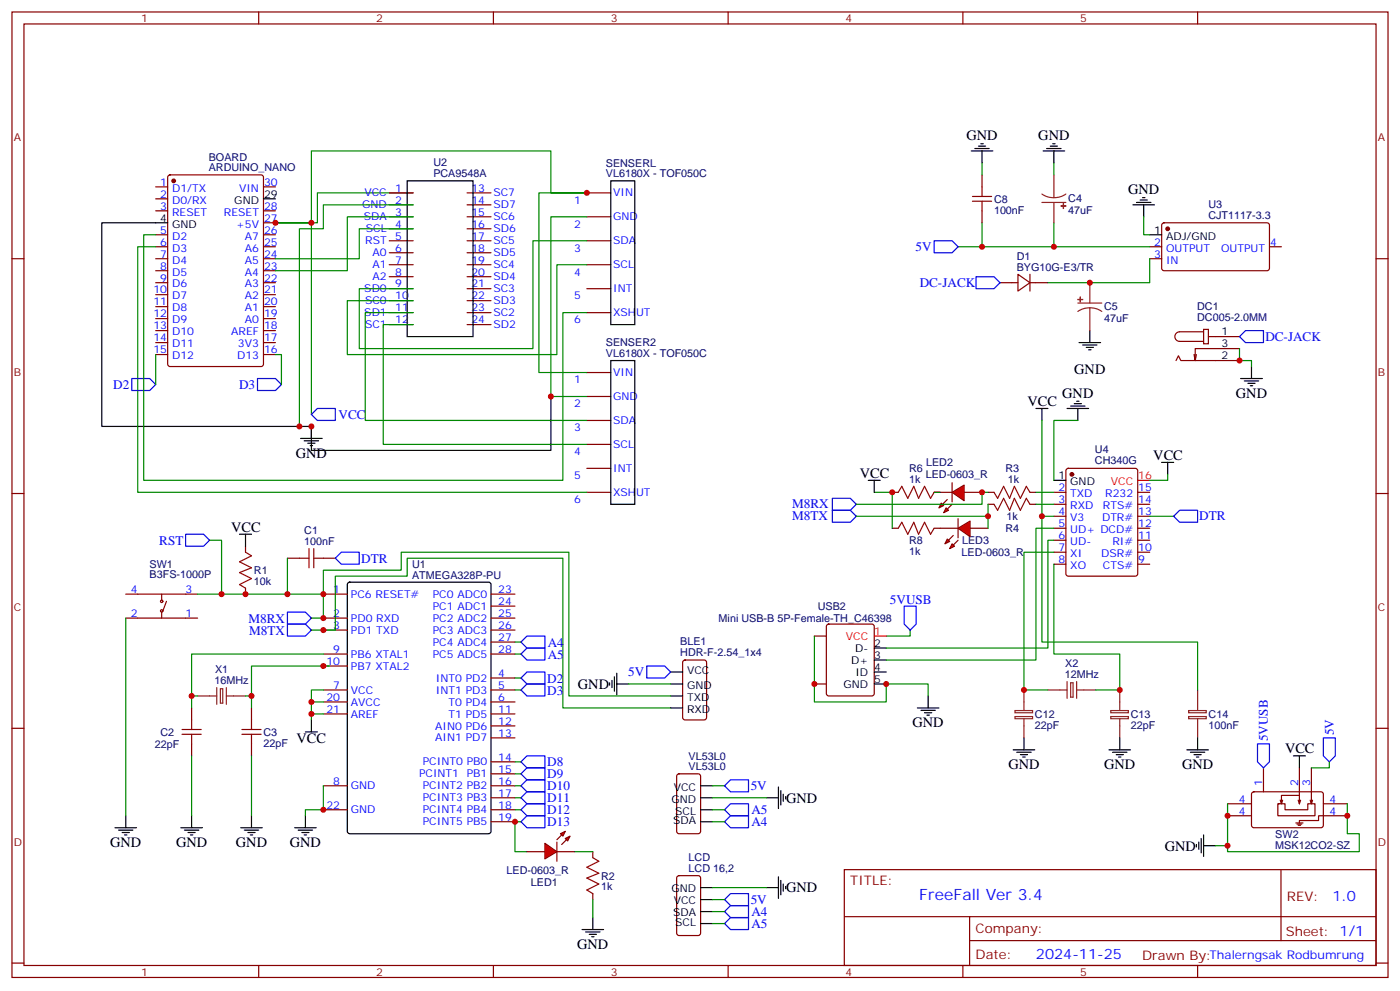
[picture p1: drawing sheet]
<svg xmlns="http://www.w3.org/2000/svg" width="412mm" height="292mm" viewBox="0 0 412 292" stroke-linecap="round" stroke-linejoin="round" font-family="sans-serif">
<g fill="none" stroke="#870000" stroke-width=".35">
<path d="M3.5 3.5h405.4v284.4h-405.4zM7.1 7.1h398.2v277.2h-398.2zM76.2 3.5v3.6M145.3 3.5v3.6M214.5 3.5v3.6M283.6 3.5v3.6M352.8 3.5v3.6M45.9 55h3.5M45.9 58.6h3.5M49.6 51.7l.5-.2h26.8l.7 .4v55.3l-.5 .7-27 .1-.7-.5v-55.3zM77.6 55h3.5M172.9 56.8h7"/>
<path d="M3.5 76.2h3.6M45.9 76.2h3.5M45.9 62.1h3.5M45.9 69.1h3.5M45.9 72.7h3.5M45.9 79.7h3.5M77.6 76.2h3.5M77.6 62.1h3.5M77.6 69.1h3.5M77.6 72.7h3.5M77.6 79.7h3.5M77.6 65.6h3.5"/>
<path d="M172.9 78h7M172.9 70.9h7M172.9 63.9h7M405.3 76.2h3.6M45.9 83.3h3.5M45.9 86.8h3.5M45.9 90.3h3.5M45.9 93.8h3.5M45.9 97.4h3.5M77.6 83.3h3.5M77.6 86.8h3.5M77.6 90.3h3.5"/>
<path d="M77.6 93.8h3.5M77.6 97.4h3.5M172.9 92.1h7M172.9 85h7M45.9 100.9h3.5M45.9 104.4h3.5M77.6 100.9h3.5M77.6 104.4h3.5M172.9 116.8h7M172.9 109.7h7M172.9 137.9h7M172.9 130.9h7"/>
<path d="M172.9 123.8h7M3.5 145.3h3.6M172.9 145h7M405.3 145.3h3.6M95.2 175h7.1M144.6 175h7.1M144.6 178.5h7.1M95.2 182h7.1M95.2 185.6h7.1M95.2 192.6h7.1M95.2 196.1h7.1M144.6 182h7.1"/>
<path d="M144.6 185.6h7.1M144.6 199.7h7.1M144.6 192.6h7.1M144.6 189.1h7.1M3.5 214.5h3.6M56.4 208.5v3.5M56.4 219.1v3.5M74.1 208.5v3.5M74.1 219.1v3.5M95.2 203.2h7.1M95.2 206.7h7.1M95.2 210.3h7.1"/>
<path d="M144.6 203.2h7.1M144.6 206.7h7.1M144.6 210.3h7.1M144.6 213.8h7.1M144.6 217.3h7.1M405.3 214.5h3.6M95.2 231.4h7.1M95.2 238.5h7.1M144.6 231.4h7.1M144.6 224.4h7.1M144.6 227.9h7.1M144.6 234.9h7.1"/>
<path d="M144.6 238.5h7.1M144.6 242h7.1M248.7 256.1h156.6v28.2h-156.6zM377.3 256.1v20.9M248.7 270h156.5M285.6 277h119.6M285.6 270v14.1M3.5 283.6h3.6M76.2 284.3v3.6M145.3 284.3v3.6M214.5 284.3v3.6M283.6 284.3v3.6"/>
<path d="M352.8 284.3v3.6M405.3 283.6h3.6"/>
</g>
<circle cx="51.2" cy="53.3" r=".53" fill="#870000" stroke="#870000" stroke-width=".35"/>
<path d="M77.6 58.6h3.5M179.9 53.3h7.1v42.3h-7.1zM49.4 65.6h-19.4v60h61.7v7h70.6v-15.8M179.9 106.2h7.1v42.3h-7.1zM102.5 171.7l.5-.3h40.9l.7 .5v72.9l-.4 .7h-41.2l-.6-.4-.1-72.9zM90 215.5h3.5M91.7 212v3.5M86.8 243.8h6.3M87.8 244.5h4.3M88.9 245.2h2.1M89.6 245.9h.7M90 240.2v3.6" fill="none" stroke="#000" stroke-width=".35"/>
<g fill="none" stroke="#008700" stroke-width=".35">
<path d="M121.7 56.8h-28.2v8.8h-12.4h10.6v56.5M45.9 72.7h-5.3v72.3h132.3M91.7 185.6h7.1v-15.9h21.1v-5.3h45.9v44.1h31.8M95.2 192.6h-38.8v15.9M97 196.1h-22.9v12.4M151.7 189.1h1.8M151.7 192.6h1.8M151.7 199.7h1.8M56.4 205h1.8M72.3 205h1.8M91.7 206.7v3.6h3.5M91.7 210.3v1.7"/>
<path d="M95.2 203.2h-3.5v3.5h3.5M151.7 203.2h1.8M95.2 231.4v7.1h-5.2v1.7M151.7 224.4h1.8M151.7 227.9h1.8M151.7 231.4h1.8M151.7 234.9h1.8M151.7 238.5h1.8M153.5 242h-1.8v8.8h3.5"/>
</g>
<path d="M84.7 180.3h5.3l1.7 1.7-1.7 1.8h-5.3zM84.7 183.8h5.3l1.7 1.8-1.7 1.7h-5.3zM153.5 199.7l1.7-1.8h5.3v3.5h-5.3zM153.5 192.6l1.7-1.7h5.3v3.5h-5.3zM153.5 189.1l1.7-1.8h5.3v3.6h-5.3zM153.5 203.2l1.7-1.8h5.3v3.6h-5.3zM153.5 238.5l1.7-1.8h5.3v3.5h-5.3zM153.5 234.9l1.7-1.7h5.3v3.5h-5.3zM153.5 231.4l1.7-1.7h5.3v3.5h-5.3zM153.5 227.9l1.7-1.8h5.3v3.6h-5.3zM153.5 224.4l1.7-1.8h5.3v3.5h-5.3zM155.2 240.2h5.3v3.6h-5.3l-1.7-1.8z" fill="none" stroke="#00f" stroke-width=".35"/>
<path d="M53.6 216.3h5.7M53.6 214.8h5.7M56.4 212v2.8M56.4 216.3v2.8M71.3 216.3h5.6M71.3 214.8h5.6M74.1 212v2.8M74.1 216.3v2.8" fill="none" stroke="#a10000" stroke-width=".35"/>
<path d="M58.2 205h5.7M63.9 202.5v4.9M64.9 202.8h.7v4.3h-.7zM66.7 205h5.6M66.7 202.5v4.9" fill="none" stroke="#8c2424" stroke-width=".35"/>
<g fill="#f00" stroke="#870000" stroke-width=".35">
<path d="M160.5 248.4l3.5 2.4-3.5 2.1z"/>
<path d="M164 248v5.6z"/>
</g>
<g fill="#870000" stroke="#870000" stroke-width=".35">
<path d="M165.5 245.9l-1.5 1.4z"/>
<path d="M165.5 248.7l1.4-1.4z"/>
</g>
<g fill="#f00" stroke="#870000" stroke-width=".35">
<path d="M165.1 245.5l1.4-.7-.7 1.4z"/>
<path d="M166.5 246.9l1.4-.7-.7 1.4z"/>
</g>
<g fill="none" stroke="#870000" stroke-width=".35">
<path d="M289.3 51.5v3.5M289.3 62.1v3.5M338.7 72.7h3.5M338.7 76.2h3.5M342.4 65.8l.5-.2 30.6 .1 .4 .6v13l-.7 .4h-30.6l-.4-.7v-12.7zM373.9 72.7h3.6M294.6 83.3h5.3M299.9 80.8l3.5 2.5-3.5 2.4zM303.4 83.3h5.3M303.4 80.8v4.9M314.2 138.1l.5-.2h19.7l.7 .5v30.6l-.4 .6-20 .1-.7-.5v-30.6zM291 145h1.8"/>
<path d="M291 148.5h1.8M303.4 145h1.8M303.4 148.5h1.8M310.4 145h3.6M310.4 148.5h3.6M310.4 152h3.6M310.4 155.6h3.6M310.4 159.1h3.6M335.1 145h3.6M335.1 148.5h3.6M335.1 152h3.6M335.1 155.6h3.6"/>
<path d="M335.1 159.1h3.6M310.4 162.6h3.6M310.4 166.2h3.6M335.1 162.6h3.6M335.1 166.2h3.6M199.6 228.1l.4-.2h5.7l.6 .4 .1 16.5-.5 .7h-5.9l-.6-.4-.1-16.5zM155.2 250.8h5.3M164 250.8h5.3M174.6 250.8v1.8M199.6 258.1l.4-.2h5.7l.6 .4 .1 16.5-.5 .7h-5.9l-.6-.4-.1-16.5zM174.6 263.2v1.7"/>
</g>
<path d="M286.5 57.9h5.6M286.5 59.3h5.6M289.3 55v2.9M289.3 59.3v2.8M292.8 148.5l1.1 1.8 1.7-3.5 1.8 3.5 1.4-3.5 1.8 3.5 1.7-3.5 1.1 1.7M292.8 145l1.1 1.8 1.7-3.6 1.8 3.6 1.4-3.6 1.8 3.6 1.7-3.6 1.1 1.8M174.6 252.6l1.8 1-3.5 1.8 3.5 1.8-3.5 1.4 3.5 1.7-3.5 1.8 1.7 1.1" fill="none" stroke="#a10000" stroke-width=".35"/>
<g fill="none" stroke="#000" stroke-width=".35">
<path d="M286.1 44.5h6.4M287.2 43.7h4.2M288.2 43h2.1M288.9 42.3h.7M289.3 44.5v3.5M307.3 44.5h6.3M308.3 43.7h4.3M309.4 43h2.1M310.1 42.3h.7M310.4 44.5v3.5M334.8 59.6h4.2M335.8 58.9h2.2"/>
<path d="M336.5 58.2h.8M333.7 60.3h6.4M336.9 60.3v3.6M338.7 69.1h3.5M321 97.4v3.5M317.9 100.9h6.3M318.9 101.6h4.2M320 102.3h2.1M320.7 103h.7M310.4 141.5h3.6M270.2 208.5h6.4M271.3 209.2h4.2"/>
<path d="M272.3 209.9h2.2M273 210.6h.8M273.4 205v3.5M206.4 238.5h3.5M206.4 234.9h3.5M206.4 231.4h3.5M225.8 234.9h3.5M229.3 231.8v6.3M230 232.8v4.3M230.7 233.9v2.1M231.4 234.6v.7M206.4 242h3.5"/>
<path d="M229.3 258.2v6.4M230 259.3v4.2M171.4 273.8h6.4M172.5 274.5h4.2M173.6 275.2h2.1M174.3 275.9h.7M174.6 270.2v3.6M206.4 272h3.5M206.4 268.5h3.5M206.4 264.9h3.5M206.4 261.4h3.5M225.8 261.4h3.5"/>
<path d="M230.7 260.3v2.2M231.4 261.1v.7"/>
</g>
<g fill="none" stroke="#008700" stroke-width=".35">
<path d="M289.3 48v3.5M310.4 48v3.5M282.2 72.7h56.5M289.3 65.6v7.1M310.4 65.6v7.1M336.9 63.9v5.2h1.8M338.7 76.2v7.1h-30M45.9 104.4v8.8M81.1 104.4h1.8v8.8M239.9 201.4v5.3h21.2v-5.3h12.3v3.6M209.9 238.5h3.5M209.9 234.9h15.9"/>
<path d="M209.9 231.4h3.5M169.3 250.8h5.3M209.9 242h3.5M174.6 264.9v5.3M209.9 268.5h3.5M209.9 272h3.5M209.9 261.4h15.9"/>
</g>
<path d="M275.2 70.9h5.3l1.7 1.8-1.7 1.7h-5.3zM38.8 111.5h5.3l1.8 1.7-1.8 1.8h-5.3zM75.8 111.5h5.3l1.8 1.7-1.8 1.8h-5.3zM245.2 146.8h5.3l1.7 1.7-1.7 1.8h-5.3zM245.2 150.3h5.3l1.7 1.7-1.7 1.8h-5.3zM213.4 238.5l1.8-1.8h5.3v3.5h-5.3zM213.4 242l1.8-1.8h5.3v3.6h-5.3zM213.4 268.5l1.8-1.8h5.3v3.5h-5.3zM213.4 272l1.8-1.8h5.3v3.6h-5.3z" fill="none" stroke="#00f" stroke-width=".35"/>
<g fill="#870000" stroke="#870000" stroke-width=".35">
<circle cx="344" cy="67.4" r=".53"/>
<circle cx="315.7" cy="139.7" r=".53"/>
</g>
<path d="M335.1 141.5h3.6" fill="none" stroke="#f00" stroke-width=".35"/>
<g fill="#f00" stroke="#870000" stroke-width=".35">
<path d="M280.5 145l3.5-2.1v4.6z"/>
<path d="M280.5 142.2v5.6z"/>
</g>
<g fill="#870000" stroke="#870000" stroke-width=".35">
<path d="M280.5 148.5l-1.5 1.4z"/>
<path d="M277.6 148.5l1.4-1.4z"/>
</g>
<g fill="#f00" stroke="#870000" stroke-width=".35">
<path d="M278.7 149.6l.7 .7-1.4 .7z"/>
<path d="M277.3 148.2l.7 .7-1.4 .7z"/>
</g>
<path d="M275.2 145h5.3M284 145h5.3" fill="none" stroke="#870000" stroke-width=".35"/>
<g fill="#f00" stroke="#870000" stroke-width=".35">
<path d="M282.2 155.6l3.6-2.1v4.5z"/>
<path d="M282.2 152.8v5.6z"/>
</g>
<g fill="#870000" stroke="#870000" stroke-width=".35">
<path d="M282.2 159.1l-1.4 1.4z"/>
<path d="M280.8 157.7l-1.4 1.4z"/>
</g>
<g fill="#f00" stroke="#870000" stroke-width=".35">
<path d="M280.5 160.2l.7 .7-1.4 .7z"/>
<path d="M279 158.8l.8 .7-1.5 .7z"/>
</g>
<g fill="none" stroke="#870000" stroke-width=".35">
<path d="M114.7 56.8h7M137.6 56.8h7M114.7 78h7M114.7 74.4h7M114.7 70.9h7M114.7 67.4h7M114.7 63.9h7M114.7 60.3h7M137.6 78h7M137.6 74.4h7M137.6 70.9h7M137.6 67.4h7"/>
<path d="M137.6 63.9h7M137.6 60.3h7M114.7 95.6h7M114.7 92.1h7M114.7 88.5h7M114.7 85h7M114.7 81.5h7M137.6 95.6h7M137.6 92.1h7M137.6 88.5h7M137.6 85h7M137.6 81.5h7"/>
<path d="M354.5 97h1.5v4.2h-1.5zM354.5 97.7h-7a1.41 1.41 0 0 0-1.4 1.4 1.41 1.41 0 0 0 1.4 1.4h7M356 99.1h9.1M346.4 106.2l.7-1.4 .7 1.4h17.3M352.4 104.4l-.3 1.8M365.1 102.7h-13v3.5l-.4-1.8M262.8 155.6h1.8M262.8 145h1.8M275.2 155.6h7M275.2 145h1.7M285.8 155.6h5.2M37 175h21.2"/>
<path d="M47.6 175v1.7M49 177.1l-1 2.8M72.3 160.9v1.7M72.3 173.2v1.8M84.7 164.4h3.5M95.2 164.4h3.6M37 182h21.2M47.6 180.3v1.7M201.3 194.6l.5-.2h5.6l.7 .4v16.5l-.4 .7h-5.9l-.7-.4v-16.5zM239.9 187.3h3.5M243.7 184l.4-.2h12.7l.7 .4v20.1l-.4 .6-13 .1-.6-.5-.1-20zM239.9 201.4h3.5"/>
<path d="M361.6 236.7h7.1M368.9 233.4l.5-.2h20l.4 .7v9.4l-.7 .5-20-.1-.4-.6v-9.2zM372.2 226.1v7.1M376.4 236.7h2.1v1.8h6.7v-1.8h2.1v3.5h-10.9zM377.1 235.7l.4 1M382.4 235.7l.4 1M382.8 234.2h-5.3v2.5l.3-1M382.8 226.1v10.6M383.1 235.7l-.3 1M385.9 235.7l.4 1M386.3 226.1v10.6l.3-1M389.8 236.7h7.1"/>
<path d="M361.6 240.2h7.1M381.7 242.4h2.1M382.1 242.7h1.4M382.4 243.1h.7M396.9 240.2h-8.5v1.5h-5.6v.7"/>
<circle cx="47.6" cy="177.1" r=".35"/>
<circle cx="47.6" cy="179.9" r=".35"/>
</g>
<g fill="none" stroke="#008700" stroke-width=".35">
<path d="M45.9 69.1h-3.6v72.4h123.5v-49.4h7.1M91.7 65.6v-21.1h70.6v12.3h10.6h-14.2v52.9h14.2M121.7 60.3h-26.5v7.1h-7v58.2M121.7 67.4h-15.9v8.8h-24.7M121.7 63.9h-19.4v15.8h-21.2M172.9 63.9h-10.6v52.9h10.6M172.9 70.9h-15.9v31.8h-51.2v-17.7h15.9M172.9 78h-8.9v26.4h-61.7v-15.9h19.4M121.7 92.1h-14.1v31.7h65.3M121.7 95.6h-8.8v35.3h60M365.1 102.7v3.5h3.6v1.8M306.9 123.8v28.2"/>
<path d="M317.5 123.8h-7.1v17.7M344 139.7v1.8h-5.3M61.7 159.1h3.6v15.9M252.2 152h38.8M257.5 145h5.3v10.6M275.2 145h1.7M291 145h-1.7v3.5h-37.1M291 148.5v7.1M305.2 145h5.2M305.2 148.5h5.2M310.4 155.6h-5.2v38.8h-44.1M310.4 159.1h-1.7v31.8h-47.6"/>
<path d="M310.4 152h-3.5v37.1h45.9v14.1M338.7 152h7M58.2 175h37M84.7 164.4v10.6M310.4 162.6h-8.8v40.6h7.1M310.4 166.2v26.4h19.4v10.6h-7M37 182v58.2M91.7 182h3.5v-14.1h23v-5.3h49.4v42.4h30M239.9 187.3v14.1M268.1 185.6v1.7h-7M185.2 201.4h12.4M56.4 222.6v17.6"/>
<path d="M74.1 222.6v17.6M361.6 236.7v12.4h-3.5M391.6 224.4v1.7h-5.3M396.9 236.7v8.8h3.5v5.3h-38.8v-1.7M209.9 264.9h3.5"/>
</g>
<path d="M264.6 145l1-1.8 1.8 3.6 1.8-3.6 1.4 3.6 1.7-3.6 1.8 3.6 1.1-1.8M264.6 155.6l1-1.8 1.8 3.5 1.8-3.5 1.4 3.5 1.7-3.5 1.8 3.5 1.1-1.7M72.3 162.6l1.8 1.1-3.5 1.8 3.5 1.7-3.5 1.4 3.5 1.8-3.5 1.8 1.7 1M88.2 164.4h2.8M91 161.6v5.6M92.4 164.4h2.8M92.4 161.6v5.6" fill="none" stroke="#a10000" stroke-width=".35"/>
<g fill="none" stroke="#000" stroke-width=".35">
<path d="M119.9 53.3h19.4v45.8h-19.4zM315.4 119.6h4.2M316.4 118.9h2.2M317.1 118.2h.8M365.5 111.5h6.3M366.5 112.2h4.3M367.6 112.9h2.1M368.3 113.6h.7M368.7 108v3.5M88.5 129.1h6.4M89.6 129.8h4.2M90.7 130.5h2.1"/>
<path d="M91.4 131.2h.7M91.7 125.6v3.5M305.2 120.3h3.5M306.9 120.3v3.5M314.3 120.3h6.4M317.5 120.3v3.5M342.2 136.2h3.5M344 136.2v3.5M70.6 157.3h3.5M72.3 157.3v3.6M255.8 141.5h3.5M257.5 141.5v3.5"/>
<path d="M181 199.3v4.3M181.7 198.3v6.3M197.6 197.9h3.5M257.5 190.9h3.6M257.5 194.4h3.6M257.5 197.9h3.6M179.6 201.1v.7M180.3 200.4v2.1M181.7 201.4h3.5M197.6 201.4h3.5M197.6 205h3.5M197.6 208.5h3.5"/>
<path d="M257.5 201.4h3.6M301.6 217.3v3.5M329.8 217.3v3.5M352.8 217.3v3.5M298.4 220.8h6.4M299.5 221.5h4.2M300.6 222.2h2.1M301.3 223h.7M326.7 220.8h6.3M327.7 221.5h4.3M328.8 222.2h2.1M329.5 223h.7"/>
<path d="M349.6 220.8h6.4M350.7 221.5h4.2M351.7 222.2h2.1M352.4 223h.7M381 222.6h3.5M382.8 222.6v3.5M33.9 243.8h6.3M34.9 244.5h4.3M36 245.2h2.1M36.7 245.9h.7M37 240.2v3.6M53.3 243.8h6.3"/>
<path d="M54.3 244.5h4.3M55.4 245.2h2.1M56.1 245.9h.7M56.4 240.2v3.6M70.9 243.8h6.4M72 244.5h4.2M73 245.2h2.1M73.7 245.9h.7M74.1 240.2v3.6M352.4 248.7v.7M353.1 248v2.1M353.8 246.9v4.3"/>
<path d="M354.5 249.1h3.6M354.5 245.9v6.3"/>
</g>
<g fill="none" stroke="#8c2424" stroke-width=".35">
<path d="M306.9 57.2l1.7 .8 1.8 .2M306.9 59.6h7.1M310.4 51.5v6.7M310.4 59.6v6M314 57.2l-1.7 .8-1.9 .2M317.5 89.3h7.1M321 90.7l1.9 .2 1.7 .8M321 90.7l-1.8 .2-1.7 .8M321 83.3v6M321 90.7v6.7M299 209.3h5.2v.6h-5.2zM299 211h5.2v.7h-5.2z"/>
<path d="M301.6 203.2v6M301.6 211.7v5.6M308.7 203.2h5.6M314.3 200.7v5M315.4 201.1h.7v4.2h-.7zM317.1 203.2h5.7M317.1 200.7v5M327.2 209.3h5.2v.6h-5.2zM327.2 211h5.2v.7h-5.2zM329.8 203.2v6M329.8 211.7v5.6M350.1 209.3h5.2v.6h-5.2z"/>
<path d="M350.1 211h5.2v.7h-5.2zM352.8 203.2v6M352.8 211.7v5.6"/>
</g>
<path d="M287.5 81.5h5.3l1.8 1.8-1.8 1.7h-5.3zM365.1 99.1l1.8-1.7h5.3v3.5h-5.3zM91.7 122.1l1.8-1.8h5.3v3.5h-5.3zM54.7 157.3h5.3l1.7 1.8-1.7 1.8h-5.3zM345.7 152l1.8-1.7h5.3v3.5h-5.3zM98.8 164.4l1.7-1.8h5.3v3.6h-5.3zM266.3 178.5h3.6v5.3l-1.8 1.8-1.8-1.8zM190.5 196.1h5.3l1.8 1.8-1.8 1.8h-5.3zM370.4 219.1h3.5v5.3l-1.7 1.7-1.8-1.7zM389.8 217.3h3.5v5.3l-1.7 1.8-1.8-1.8zM213.4 231.4l1.8-1.7h5.3v3.5h-5.3zM213.4 264.9l1.8-1.7h5.3v3.5h-5.3z" fill="none" stroke="#00f" stroke-width=".35"/>
<path d="M257.5 187.3h3.6" fill="none" stroke="#f00" stroke-width=".35"/>
<g fill="#8c2424" stroke="#8c2424" stroke-width=".35">
<path d="M312.6 60.6l1.4 .1z"/>
<path d="M313.2 60l.1 1.4z"/>
<path d="M317.5 88.2h1.4z"/>
<path d="M318.2 87.5v1.4z"/>
</g>
<g fill="#c00">
<circle cx="95.3" cy="196.1" r=".88"/>
<circle cx="74.1" cy="205" r=".88"/>
<circle cx="56.4" cy="205" r=".88"/>
<circle cx="91.7" cy="206.7" r=".88"/>
<circle cx="91.7" cy="210.3" r=".88"/>
<circle cx="95.3" cy="238.5" r=".88"/>
<circle cx="151.7" cy="242" r=".88"/>
<circle cx="289.3" cy="72.7" r=".88"/>
<circle cx="310.4" cy="72.7" r=".88"/>
<circle cx="262.8" cy="145" r=".88"/>
<circle cx="291" cy="152" r=".88"/>
<circle cx="289.3" cy="145" r=".88"/>
<circle cx="301.6" cy="203.2" r=".88"/>
<circle cx="329.8" cy="203.2" r=".88"/>
<circle cx="306.9" cy="152" r=".88"/>
<circle cx="72.3" cy="175" r=".88"/>
<circle cx="84.7" cy="175" r=".88"/>
<circle cx="65.3" cy="175" r=".88"/>
<circle cx="239.9" cy="201.4" r=".88"/>
<circle cx="261.1" cy="201.4" r=".88"/>
<circle cx="365.1" cy="106.2" r=".88"/>
<circle cx="361.6" cy="240.2" r=".88"/>
<circle cx="361.6" cy="249.1" r=".88"/>
<circle cx="396.9" cy="240.2" r=".88"/>
<circle cx="321" cy="83.3" r=".88"/>
<circle cx="91.7" cy="125.6" r=".88"/>
<circle cx="162.3" cy="116.8" r=".88"/>
<circle cx="91.7" cy="65.6" r=".88"/>
<circle cx="172.9" cy="56.8" r=".88"/>
<circle cx="81.1" cy="65.6" r=".88"/>
<circle cx="88.2" cy="125.6" r=".88"/>
<circle cx="95.3" cy="175" r=".88"/>
<circle cx="95.3" cy="182" r=".88"/>
<circle cx="95.3" cy="185.6" r=".88"/>
</g>
<text font-size="4.6" fill="#00f" x="270.8" y="265.1">FreeFall Ver 3.4</text>
<g font-size="4.2">
<text x="284.7" y="41.3">GND</text>
<text x="305.9" y="41.3">GND</text>
<text x="332.3" y="57.1">GND</text>
<text x="316.4" y="110.1">GND</text>
<text x="302.7" y="119.6">VCC</text>
<text x="312.9" y="117.1">GND</text>
<text x="364.1" y="117.1">GND</text>
<text x="87.1" y="134.8">GND</text>
<text x="339.7" y="135.5">VCC</text>
<text x="253.3" y="140.8">VCC</text>
<text x="68.1" y="156.6">VCC</text>
<text x="170.2" y="202.9">GND</text>
<text x="268.8" y="214.1">GND</text>
<text x="87.4" y="218.8">VCC</text>
<text x="378.5" y="221.9">VCC</text>
<text x="297" y="226.5">GND</text>
<text x="325.3" y="226.5">GND</text>
<text x="348.2" y="226.5">GND</text>
<text x="231.6" y="236.4">GND</text>
<text x="32.5" y="249.4">GND</text>
<text x="51.9" y="249.4">GND</text>
<text x="69.5" y="249.4">GND</text>
<text x="85.4" y="249.4">GND</text>
<text x="343.1" y="250.5">GND</text>
<text x="231.6" y="262.8">GND</text>
<text x="170" y="279.4">GND</text>
</g>
<g font-size="4.2" fill="#00f">
<text x="392.5" y="265.4">1.0</text>
<text x="305.2" y="282.6">2024-11-25</text>
</g>
<g font-size="3.9" fill="#00f">
<text x="269.7" y="73.9">5V</text>
<text x="270.9" y="84.5">DC-JACK</text>
<text x="372.7" y="100.5">DC-JACK</text>
<text x="33.4" y="114.5">D2</text>
<text x="70.4" y="114.5">D3</text>
<text x="99.7" y="123.4">VCC</text>
<text x="233.3" y="149.6">M8RX</text>
<text x="233.3" y="153.2">M8TX</text>
<text x="353.3" y="153.2">DTR</text>
<text x="46.9" y="160.4">RST</text>
<text x="106.4" y="165.8">DTR</text>
<text x="262.2" y="178">5VUSB</text>
<text x="73.2" y="183.4">M8RX</text>
<text x="73.4" y="186.9">M8TX</text>
<text x="161.3" y="190.4">A4</text>
<text x="161.3" y="194">A5</text>
<text x="161.2" y="201">D2</text>
<text x="185.1" y="199.2">5V</text>
<text x="161.2" y="204.6">D3</text>
<text x="373.4" y="218.3" transform="rotate(-90 373.4 218.3)">5VUSB</text>
<text x="392.9" y="216.6" transform="rotate(-90 392.9 216.6)">5V</text>
<text x="161.2" y="225.7">D8</text>
<text x="161.2" y="232.8">D10</text>
<text x="161.2" y="229.3">D9</text>
<text x="221.1" y="232.8">5V</text>
<text x="161.2" y="239.8">D12</text>
<text x="161.2" y="236.3">D11</text>
<text x="221.3" y="239.8">A5</text>
<text x="161.2" y="243.4">D13</text>
<text x="221.3" y="243.4">A4</text>
<text x="221.1" y="266.3">5V</text>
<text x="221.3" y="269.8">A4</text>
<text x="221.3" y="273.3">A5</text>
</g>
<g font-size="3.9" fill="#800">
<text x="250.5" y="260.7">TITLE:</text>
<text x="379.1" y="265.4">REV:</text>
<text x="287.4" y="274.9">Company:</text>
<text x="378.7" y="275.5">Sheet: 1/1</text>
<text x="287.4" y="282.6">Date:</text>
<text x="336.4" y="282.7">Drawn By:Thalerngsak Rodbumrung</text>
</g>
<g font-size="3.2" fill="#800">
<text x="41.6" y="6.5">1</text>
<text x="110.8" y="6.5">2</text>
<text x="179.9" y="6.5">3</text>
<text x="249.1" y="6.5">4</text>
<text x="318.2" y="6.5">5</text>
<text x="4.1" y="41.6">A</text>
<text x="405.9" y="41.6">A</text>
<text x="4.1" y="110.8">B</text>
<text x="405.9" y="110.8">B</text>
<text x="4.1" y="179.9">C</text>
<text x="405.9" y="179.9">C</text>
<text x="4.1" y="249.1">D</text>
<text x="405.9" y="249.1">D</text>
<text x="41.6" y="287.3">1</text>
<text x="110.8" y="287.3">2</text>
<text x="179.9" y="287.3">3</text>
<text x="249.1" y="287.3">4</text>
<text x="318.2" y="287.3">5</text>
</g>
<g font-size="3.2" fill="#000080">
<text x="61.5" y="47.3">BOARD</text>
<text x="61.5" y="50.2">ARDUINO_NANO</text>
<text x="127.7" y="52.2">PCA9548A</text>
<text x="127.7" y="48.9">U2</text>
<text x="178.5" y="52.2">VL6180X - TOF050C</text>
<text x="178.5" y="49">SENSERL</text>
<text x="292.8" y="59.7">C8</text>
<text x="314.7" y="59.5">C4</text>
<text x="292.8" y="62.9">100nF</text>
<text x="314.7" y="63">47uF</text>
<text x="356" y="64.5">CJT1117-3.3</text>
<text x="356" y="61.2">U3</text>
<text x="299.5" y="76.5">D1</text>
<text x="299.5" y="79.7">BYG10G-E3/TR</text>
<text x="325.3" y="94.7">47uF</text>
<text x="325.3" y="91.3">C5</text>
<text x="352.7" y="94.5">DC005-2.0MM</text>
<text x="352.7" y="91.3">DC1</text>
<text x="178.5" y="102">SENSER2</text>
<text x="178.5" y="105.1">VL6180X - TOF050C</text>
<text x="272.8" y="137.3">LED2</text>
<text x="322.5" y="136.7">CH340G</text>
<text x="322.5" y="133.5">U4</text>
<text x="267.8" y="142.2">1k</text>
<text x="267.8" y="139">R6</text>
<text x="272.7" y="140.9">LED-0603_R</text>
<text x="296.1" y="139">R3</text>
<text x="296.9" y="142.2">1k</text>
<text x="296.5" y="153.2">1k</text>
<text x="89.6" y="160.5">100nF</text>
<text x="89.6" y="157.4">C1</text>
<text x="267.8" y="160.2">R8</text>
<text x="283.4" y="160.2">LED3</text>
<text x="296.1" y="156.7">R4</text>
<text x="44.1" y="167.2">SW1</text>
<text x="121.4" y="167.2">U1</text>
<text x="267.8" y="163.3">1k</text>
<text x="283.2" y="163.7">LED-0603_R</text>
<text x="44.1" y="170.3">B3FS-1000P</text>
<text x="74.8" y="172.2">10k</text>
<text x="74.8" y="169.1">R1</text>
<text x="121.4" y="170.4">ATMEGA328P-PU</text>
<text x="240.9" y="179.6">USB2</text>
<text x="211.7" y="183.2">Mini USB-B 5P-Female-TH_C46398</text>
<text x="200.4" y="190.1">BLE1</text>
<text x="200.4" y="193.3">HDR-F-2.54_1x4</text>
<text x="313.8" y="196.5">X2</text>
<text x="63.2" y="201.4">16MHz</text>
<text x="63.3" y="198.3">X1</text>
<text x="313.6" y="199.7">12MHz</text>
<text x="304.9" y="214.6">22pF</text>
<text x="304.9" y="211.4">C12</text>
<text x="333.1" y="214.6">22pF</text>
<text x="333.1" y="211.4">C13</text>
<text x="356" y="214.6">100nF</text>
<text x="356" y="211.4">C14</text>
<text x="45.6" y="220.2">22pF</text>
<text x="47.3" y="216.7">C2</text>
<text x="77.6" y="219.9">22pF</text>
<text x="77.6" y="216.7">C3</text>
<text x="202.9" y="226.8">VL53L0</text>
<text x="202.9" y="223.7">VL53L0</text>
<text x="375.7" y="250">MSK12CO2-SZ</text>
<text x="375.7" y="246.7">SW2</text>
<text x="149.2" y="257.3">LED-0603_R</text>
<text x="202.9" y="256.8">LCD 16,2</text>
<text x="202.9" y="253.7">LCD</text>
<text x="156.4" y="260.8">LED1</text>
<text x="177.1" y="262.2">1k</text>
<text x="177.1" y="259.1">R2</text>
</g>
<g font-size="3.2" fill="#00f">
<text x="47.2" y="54.7">1</text>
<text x="47.2" y="58.2">2</text>
<text x="50.7" y="56.4">D1/TX</text>
<text x="50.7" y="60">D0/RX</text>
<text x="70.4" y="56.4">VIN</text>
<text x="77.8" y="54.7">30</text>
<text x="107.3" y="57.9">VCC</text>
<text x="116.4" y="60">2</text>
<text x="116.4" y="56.4">1</text>
<text x="138.8" y="60">14</text>
<text x="138.8" y="56.4">13</text>
<text x="145.3" y="57.9">SC7</text>
<text x="169.1" y="60">1</text>
<text x="180.6" y="57.9">VIN</text>
<text x="47.2" y="61.7">3</text>
<text x="50.7" y="63.5">RESET</text>
<text x="66" y="63.5">RESET</text>
<text x="77.8" y="65.3">27</text>
<text x="77.8" y="61.7">28</text>
<text x="106.7" y="61.4">GND</text>
<text x="107.2" y="64.9">SDA</text>
<text x="116.4" y="63.5">3</text>
<text x="138.8" y="63.5">15</text>
<text x="145.3" y="64.9">SC6</text>
<text x="145.3" y="61.4">SD7</text>
<text x="180.6" y="64.9">GND</text>
<text x="47.2" y="68.8">5</text>
<text x="50.7" y="70.6">D2</text>
<text x="69.5" y="67">+5V</text>
<text x="72.1" y="70.6">A7</text>
<text x="77.8" y="68.8">26</text>
<text x="107.6" y="72">RST</text>
<text x="107.8" y="68.4">SCL</text>
<text x="116.4" y="70.6">5</text>
<text x="116.4" y="67">4</text>
<text x="138.8" y="70.6">17</text>
<text x="138.8" y="67">16</text>
<text x="145.3" y="72">SC5</text>
<text x="145.3" y="68.4">SD6</text>
<text x="169.1" y="67">2</text>
<text x="180.6" y="72">SDA</text>
<text x="47.2" y="72.3">6</text>
<text x="47.2" y="75.8">7</text>
<text x="50.7" y="74.1">D3</text>
<text x="50.7" y="77.6">D4</text>
<text x="72.1" y="77.6">A5</text>
<text x="72.1" y="74.1">A6</text>
<text x="77.8" y="75.8">24</text>
<text x="77.8" y="72.3">25</text>
<text x="109.8" y="75.5">A0</text>
<text x="116.4" y="77.6">7</text>
<text x="116.4" y="74.1">6</text>
<text x="138.8" y="77.6">19</text>
<text x="138.8" y="74.1">18</text>
<text x="145.3" y="75.5">SD5</text>
<text x="169.1" y="74.1">3</text>
<text x="340" y="72.3">2</text>
<text x="340" y="75.8">3</text>
<text x="343.5" y="74.1">OUTPUT</text>
<text x="343.5" y="77.6">IN</text>
<text x="359.7" y="74.1">OUTPUT</text>
<text x="374.1" y="72.3">4</text>
<text x="47.2" y="79.4">8</text>
<text x="47.2" y="82.9">9</text>
<text x="50.7" y="81.1">D5</text>
<text x="72.1" y="81.1">A4</text>
<text x="77.8" y="82.9">22</text>
<text x="77.8" y="79.4">23</text>
<text x="109.8" y="82.6">A2</text>
<text x="109.8" y="79">A1</text>
<text x="116.4" y="81.1">8</text>
<text x="138.8" y="81.1">20</text>
<text x="145.3" y="82.6">SD4</text>
<text x="145.3" y="79">SC4</text>
<text x="169.1" y="81.1">4</text>
<text x="180.6" y="79">SCL</text>
<text x="45.2" y="86.4">10</text>
<text x="45.2" y="90">11</text>
<text x="50.7" y="84.7">D6</text>
<text x="50.7" y="88.2">D7</text>
<text x="72.1" y="88.2">A2</text>
<text x="72.1" y="84.7">A3</text>
<text x="77.8" y="90">20</text>
<text x="77.8" y="86.4">21</text>
<text x="107.3" y="86.1">SD0</text>
<text x="107.5" y="89.6">SC0</text>
<text x="116.4" y="88.2">10</text>
<text x="116.4" y="84.7">9</text>
<text x="138.8" y="88.2">22</text>
<text x="138.8" y="84.7">21</text>
<text x="145.3" y="89.6">SD3</text>
<text x="145.3" y="86.1">SC3</text>
<text x="169.1" y="88.2">5</text>
<text x="180.6" y="86.1">INT</text>
<text x="45.2" y="93.5">12</text>
<text x="50.7" y="91.7">D8</text>
<text x="50.7" y="95.2">D9</text>
<text x="72.1" y="95.2">A0</text>
<text x="72.1" y="91.7">A1</text>
<text x="77.8" y="93.5">19</text>
<text x="107.3" y="93.1">SD1</text>
<text x="116.4" y="95.2">12</text>
<text x="116.4" y="91.7">11</text>
<text x="138.8" y="95.2">24</text>
<text x="138.8" y="91.7">23</text>
<text x="145.3" y="93.1">SC2</text>
<text x="169.1" y="95.2">6</text>
<text x="180.6" y="93.1">XSHUT</text>
<text x="45.2" y="97">13</text>
<text x="45.2" y="100.5">14</text>
<text x="50.7" y="98.8">D10</text>
<text x="68.1" y="98.8">AREF</text>
<text x="77.8" y="100.5">17</text>
<text x="77.8" y="97">18</text>
<text x="107.5" y="96.7">SC1</text>
<text x="145.3" y="96.7">SD2</text>
<text x="45.2" y="104.1">15</text>
<text x="50.7" y="102.3">D11</text>
<text x="50.7" y="105.8">D12</text>
<text x="69.8" y="105.8">D13</text>
<text x="70.1" y="102.3">3V3</text>
<text x="77.8" y="104.1">16</text>
<text x="169.1" y="112.9">1</text>
<text x="180.6" y="110.8">VIN</text>
<text x="169.1" y="119.9">2</text>
<text x="180.6" y="117.8">GND</text>
<text x="180.6" y="124.9">SDA</text>
<text x="169.1" y="127">3</text>
<text x="180.6" y="131.9">SCL</text>
<text x="169.1" y="134.1">4</text>
<text x="169.1" y="141.1">5</text>
<text x="180.6" y="139">INT</text>
<text x="169.1" y="148.2">6</text>
<text x="180.6" y="146.1">XSHUT</text>
<text x="311.8" y="144.6">2</text>
<text x="311.8" y="148.2">3</text>
<text x="315.3" y="146.4">TXD</text>
<text x="315.3" y="149.9">RXD</text>
<text x="324.9" y="149.9">RTS#</text>
<text x="325.6" y="146.4">R232</text>
<text x="335.3" y="148.2">14</text>
<text x="335.3" y="144.6">15</text>
<text x="311.8" y="151.7">4</text>
<text x="311.8" y="155.2">5</text>
<text x="315.3" y="153.5">V3</text>
<text x="324.6" y="153.5">DTR#</text>
<text x="335.3" y="155.2">12</text>
<text x="335.3" y="151.7">13</text>
<text x="311.8" y="158.8">6</text>
<text x="315.3" y="157">UD+ DCD#</text>
<text x="315.3" y="160.5">UD-</text>
<text x="327.7" y="160.5">RI#</text>
<text x="335.3" y="158.8">11</text>
<text x="311.8" y="162.3">7</text>
<text x="311.8" y="165.8">8</text>
<text x="315.3" y="164">XI</text>
<text x="315.3" y="167.6">XO</text>
<text x="324.4" y="164">DSR#</text>
<text x="324.9" y="167.6">CTS#</text>
<text x="335.3" y="165.8">9</text>
<text x="335.3" y="162.3">10</text>
<text x="38.6" y="174.6">4</text>
<text x="54.7" y="174.6">3</text>
<text x="98.2" y="174.6">1</text>
<text x="103.4" y="176">PC6 RESET#</text>
<text x="127.5" y="176">PC0 ADC0</text>
<text x="127.5" y="179.6">PC1 ADC1</text>
<text x="146.8" y="174.6">23</text>
<text x="146.8" y="178.2">24</text>
<text x="38.6" y="181.7">2</text>
<text x="54.7" y="181.7">1</text>
<text x="98.2" y="181.7">2</text>
<text x="98.2" y="185.2">3</text>
<text x="103.4" y="183.1">PD0 RXD</text>
<text x="127.5" y="183.1">PC2 ADC2</text>
<text x="146.8" y="181.7">25</text>
<text x="146.8" y="185.2">26</text>
<text x="103.4" y="186.6">PD1 TXD</text>
<text x="127.5" y="186.6">PC3 ADC3</text>
<text x="127.5" y="190.1">PC4 ADC4</text>
<text x="146.8" y="188.7">27</text>
<text x="96.2" y="195.8">10</text>
<text x="98.2" y="192.3">9</text>
<text x="103.4" y="193.7">PB6 XTAL1</text>
<text x="103.4" y="197.2">PB7 XTAL2</text>
<text x="127.5" y="193.7">PC5 ADC5</text>
<text x="146.8" y="192.3">28</text>
<text x="98.2" y="202.8">7</text>
<text x="128.4" y="200.7">INT0 PD2</text>
<text x="146.8" y="199.3">4</text>
<text x="146.8" y="202.8">5</text>
<text x="96.2" y="206.4">20</text>
<text x="96.2" y="209.9">21</text>
<text x="103.4" y="204.3">VCC</text>
<text x="103.4" y="207.8">AVCC</text>
<text x="128.4" y="204.3">INT1 PD3</text>
<text x="132.1" y="207.8">T0 PD4</text>
<text x="146.8" y="206.4">6</text>
<text x="146.8" y="209.9">11</text>
<text x="103.4" y="211.3">AREF</text>
<text x="128.2" y="214.8">AIN0 PD6</text>
<text x="132.1" y="211.3">T1 PD5</text>
<text x="146.8" y="213.4">12</text>
<text x="128.2" y="218.4">AIN1 PD7</text>
<text x="146.8" y="217">13</text>
<text x="124.5" y="225.4">PCINT0 PB0</text>
<text x="146.8" y="224">14</text>
<text x="146.8" y="227.5">15</text>
<text x="98.2" y="231.1">8</text>
<text x="103.4" y="232.5">GND</text>
<text x="123.4" y="229">PCINT1</text>
<text x="124.5" y="232.5">PCINT2 PB2</text>
<text x="137.5" y="229">PB1</text>
<text x="146.8" y="231.1">16</text>
<text x="371.8" y="231.4" transform="rotate(-90 371.8 231.4)">1</text>
<text x="382.4" y="231.4" transform="rotate(-90 382.4 231.4)">2</text>
<text x="385.9" y="231.4" transform="rotate(-90 385.9 231.4)">3</text>
<text x="96.2" y="238.1">22</text>
<text x="103.4" y="239.5">GND</text>
<text x="124.5" y="236">PCINT3 PB3</text>
<text x="124.5" y="239.5">PCINT4 PB4</text>
<text x="146.8" y="234.6">17</text>
<text x="146.8" y="238.1">18</text>
<text x="364.9" y="236.4">4</text>
<text x="364.9" y="239.9">4</text>
<text x="391.6" y="236.4">4</text>
<text x="391.6" y="239.9">4</text>
<text x="124.5" y="243.1">PCINT5 PB5</text>
<text x="146.8" y="241.7">19</text>
</g>
<g font-size="3.2">
<text x="69" y="60">GND</text>
<text x="77.8" y="58.2">29</text>
<text x="47.2" y="65.3">4</text>
<text x="50.7" y="67">GND</text>
<text x="340" y="68.8">1</text>
<text x="343.5" y="70.6">ADJ/GND</text>
<text x="359.8" y="98.8">1</text>
<text x="359.8" y="102.3">3</text>
<text x="359.8" y="105.8">2</text>
<text x="311.8" y="141.1">1</text>
<text x="315.3" y="142.9">GND</text>
<text x="251.9" y="191.9">D-</text>
<text x="257.5" y="190.5">2</text>
<text x="250.7" y="195.4">D+</text>
<text x="257.5" y="194">3</text>
<text x="257.5" y="197.6">4</text>
<text x="202.4" y="198.6">VCC</text>
<text x="202.4" y="202.8">GND</text>
<text x="248.5" y="202.5">GND</text>
<text x="252" y="199">ID</text>
<text x="257.5" y="201.1">5</text>
<text x="202.4" y="206.4">TXD</text>
<text x="202.4" y="209.9">RXD</text>
<text x="198.5" y="232.8">VCC</text>
<text x="197.8" y="236.4">GND</text>
<text x="198.9" y="239.9">SCL</text>
<text x="198.3" y="242.7">SDA</text>
<text x="197.8" y="262.8">GND</text>
<text x="198.3" y="269.9">SDA</text>
<text x="198.5" y="266.3">VCC</text>
<text x="198.9" y="272.7">SCL</text>
</g>
<g font-size="3.2" fill="#f00">
<text x="327.2" y="142.9">VCC</text>
<text x="335.3" y="141.1">16</text>
<text x="249.2" y="188.4">VCC</text>
<text x="257.5" y="187">1</text>
</g>
</svg>
